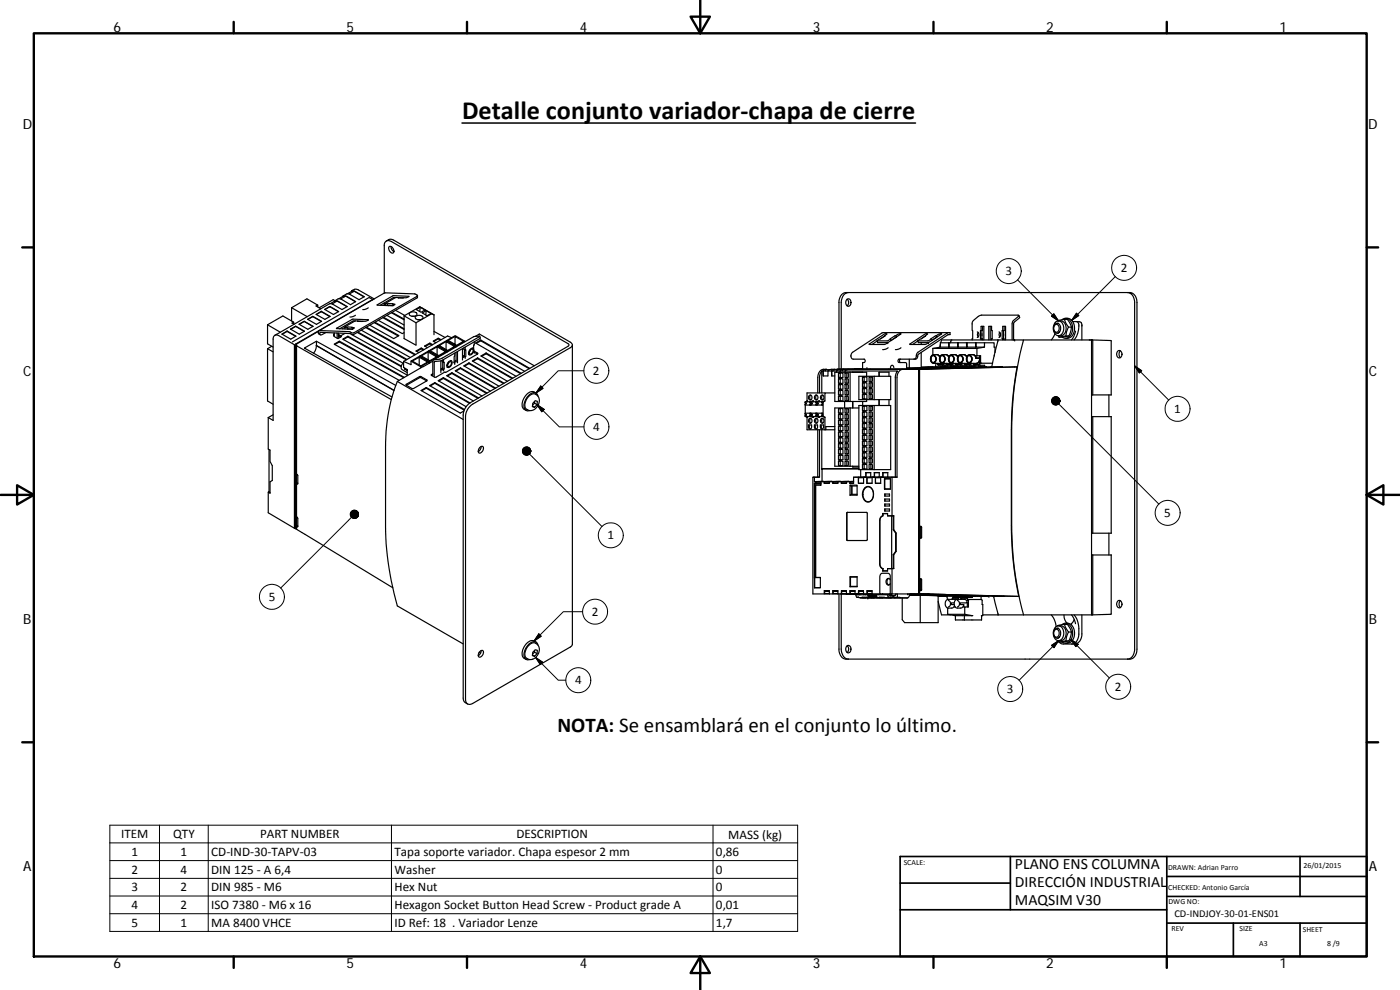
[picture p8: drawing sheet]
<svg xmlns="http://www.w3.org/2000/svg" width="420mm" height="297mm" viewBox="0 0 420 297" stroke-linecap="round" stroke-linejoin="round" font-family="sans-serif">
<g fill="none" stroke="#000" stroke-width=".36">
<path d="M115.9 72.3l1.2-.5 1 .3 53.1 30.6a.85 .85 0 0 1 .6 .8 .85 .85 0 0 1-.6 .8l-29.4 17a4.5 4.5 0 0 0-2.1 3.6v84.9a1.3 1.3 0 0 0 .6 1.4 1.3 1.3 0 0 0 1.5-.1l29.4-17 .5-.6 .1-90M116.8 74a1.18 1.18 0 0 1 1.2 .6 1.18 1.18 0 0 1-.1 1.3 1.42 1.42 0 0 1-1.1-1.9zM117.4 74a1.74 1.74 0 0 0 .8 1.5M80.3 97.5v5.7l1.7 .9M80.3 97.5l3.8 2.2M86.2 99.3v.1M87.5 92.3v4M87.5 92.3l4.7 2.7M88.1 96.7l-.5 .2 .7 .4M88.1 96.7v.5M88.1 96.7l-3.2-1.9-4.6 2.7M88.7 97.9l2.7 1.5-1.6 .9-2.6-1.6 1.5-.8"/>
<path d="M88.7 97.9l2.6 1.5M88.7 97.9l-1.4 .9M91.3 96.4l2.6 1.5-1.5 .9-2.6-1.5 1.5-.8M91.3 96.5l-1.5 .8M91.3 96.5l2.6 1.4M93.9 94.9l2.6 1.5-1.5 .9-2.7-1.5 1.6-.8M93.9 95l-1.5 .9M93.9 95l2.5 1.5M94.9 94.3l1.5-.9 2.7 1.5-1.6 .9zM95 94.4l1.4-.9 2.6 1.5M95.3 91.5l-.4 .3 1.3 .9M95.3 91.5v.6"/>
<path d="M95.3 91.5l-3.2-1.8-4.6 2.6M95.5 99.8h.1M95.5 99.8l.6 .7M95.6 99.4l-6.6 3.8v55.5l28.9 17.6M95.8 99.2l19.6-11.3 9 .3 .9 .5-19.1 11.1-.4 .1-1-.4-8.8-.3-.3 .1-.2 .5M96.4 93.4v.1M97.4 92.8l1.6-.9 2.6 1.6-1.5 .9zM99 92l-1.5 .9M99 92l2.6 1.5M99.7 91.2l1.4-.9 3 1.7M100.3 99.9v.8M100.4 90.3l1 .1 2.8 1.6-1.6 .9-2.9-1.7-.8-.1-16.4 9.5"/>
<path d="M100.4 90.3h.1M100.5 90.2l-.5-.3-4.2 2.5M100.8 90.5l-.3-.2-1.4 .8M101.1 99.9l.1 1.6M101.6 99.9v1.3M102.2 89.7l1.5-.9 3 1.8M103 88.8l1.1 .2 2.6 1.5-1.5 .9-3.1-1.7h-.6l-1.1 .6M103 88.8v.1M103 98.4l-.2 .3M103.4 98.2l.2 .5M103.4 89l-.3-.2-1.4 .8M104.8 88.2l1.5-.8 2.9 1.7"/>
<path d="M105.6 87.3l-.1 .1M105.6 87.3l.8 .1 2.9 1.6-1.6 .9-3.1-1.7h-.6l-1 .6M105.6 87.3l.3-.2zM105.6 87.3v.1M105.7 98.3l-1.6-.1 .2 .5h1.5M105.8 87.2l.8-.4 .8 .1 4.9 2.8M105.8 98.7h-.1M106 87.5l-.3-.1-1.4 .8M106.6 96.3l-.8 .1-3.9 2.3M106.7 94.6l-1.7 .5M107.2 99.7l14.7 8.3M107.4 96.4l-.9-.1-3.1 1.8 .7 .1"/>
<path d="M107.4 99.6l14.7 8.2M108.4 99.1l14.7 8.2M108.9 96.4h-1.6h2.3l1-.5-4.9-.1-4.7 2.8 4.6 .2 .8-.5h-.7l.1 .4M109.8 98.3l14.7 8.2M110 98.2l14.7 8.2M110.5 92.4l-.9 .4-.7 .1M111.8 89.9h.1M111.8 89.9v.1M111.9 89.9l-1.1-.6-23.1 13.3M111.9 89.9h.1M111.9 89.9l-23.1 13.3v.3M111.9 89.9h-.1"/>
<path d="M112.3 96.8l7.2 4M112.5 96.7l7.2 4-1.5 .9-7.2-4M113.5 96.1l7.2 4 .6-.3M114.9 95.3l6.4 3.5M115 91.1l.7 .4M115.1 95.2l6.2 3.5M115.3 87.9v-14.2a1.3 1.3 0 0 1 .6-1.4 1.3 1.3 0 0 1 1.5 .2l53.4 30.9-.3 .5-29.4 16.9a4.8 4.8 0 0 0-2.1 3.7v84.9l.3 1.1 1 .7M115.3 90.9v.3M115.6 91.1l.1 .6M116.1 94.6l5.2 2.9M117.5 93.8l3.8 2.1M117.7 93.7l3.6 2"/>
<path d="M117.9 91.2l-1.5-.1v.6M118.7 93.1l2.8 1.5M118.8 89.3h-.7l-4 2.3M119.6 89.4l-.9-.1-3.1 1.8 .7 .1M121.1 89.3l-1.6 .1 2.3-.1 1-.4-4.7-.2-5 2.8 4.7 .2 .7-.4-.6-.1 .1 .5h-1.5M121.3 94.8v6.7M121.3 94.8l3.6 2M123 93.9a1.34 1.34 0 0 1 2.1 .4 1.34 1.34 0 0 1-2.3-.1zM123.6 94.9h.8M124.8 94.9a1.35 1.35 0 0 1 2.1 .5 1.35 1.35 0 0 1-2.3-.2zM124.9 96.8v6.7l-3.6-1.9M125.3 88.7l-.2 .7-18.9 10.9-.5 .1-.6-.3-8.9-.4-.2 .2a.43 .43 0 0 0 .1 .5 .43 .43 0 0 0 .6 0l1.1-.6"/>
<path d="M125.4 95.9h.7M126 92.1l-4.7 2.7M126 92.1l.1 .1M126 92.1l4.2 2.4M126.1 92.2l-.1 1.3M126.1 92.2l-1.2 .7 1.5 .8 1.1-.7M126.1 92.2l1.4 .8M126.7 93.9l1.2-.7 1.5 .8-1.2 .7zM127.5 93l.4 .2-.1 1.3M129.4 94l.1 .1M129.5 94.1l-4.6 2.7M129.5 94.1l.7 .4"/>
<path d="M130.2 99.4l3.4 1.9M130.2 94.5v5.9M254.1 90a.79 .79 0 0 1 1-.2 .79 .79 0 0 1 .3 1 .85 .85 0 0 1-.9 1.1 .85 .85 0 0 1-.7-1.2zM254.2 89.8a1.38 1.38 0 0 1 0 2M254.6 87.8h83.8M284.6 99.8l-9.1 5.9-.5 1.1a.88 .88 0 0 1-.7 1M293.3 99.6a.94 .94 0 0 1 0 1.6M293.6 99.8l-.3 .5 .3 .8M294.4 99.2v-1.3h.9v4.1M294.8 99.2v2.5M294.9 97.9v1.3l-.7 .1v2.3l.7 .1v.3M297.2 97.9v4.1"/>
<path d="M299.8 99.6a.94 .94 0 0 1 0 1.6M300.1 99.8l-.3 .5 .3 .8M300.9 99.2v-1.3h.9v4.1M301.3 99.2v2.5M301.4 97.9v1.3l-.6 .1v2.3l.1 .1M305.8 94.7l.2 .6-1.8 1.7v5h.3M316.5 97.6a.85 .85 0 0 1 1.1-.1 .85 .85 0 0 1 .3 1 .89 .89 0 0 1-.9 1.2 .89 .89 0 0 1-.8-1.2zM316.6 97.3a1.14 1.14 0 0 1 1.4 0 1.14 1.14 0 0 1 .3 1.4 1.09 1.09 0 0 1-1.1 1.3 1.09 1.09 0 0 1-1-1.4zM316.7 96.7a1.49 1.49 0 0 1 1.7-.2 1.49 1.49 0 0 1 .8 1.5 2.01 2.01 0 0 1-1.8 2.7 2.6 2.6 0 0 1-.7-4zM317.3 100h.4M317.3 97h.4M317.7 96.3a2.26 2.26 0 0 1 2.1 1.2 2.26 2.26 0 0 1-.2 2.5l-1 .7h-.9"/>
<path d="M318.7 95.9a1.94 1.94 0 0 1 2.1-.1 1.94 1.94 0 0 1 1 1.8 2.88 2.88 0 0 1-2.2 3.9l-.8-.3M319.5 95.8l-2.1 .5M319.5 95.8l.4 1.2 .8 1.1M319.5 95.8a1.4 1.4 0 0 1 1.5 .9l.6 1.4M319.8 95.5a2.94 2.94 0 0 1 2.5 4.4 2.16 2.16 0 0 1-2.5 1.6M320.7 98.1l-.6 1.4-.2 1.3M320.7 98.1h.9M321.6 98.1l-.8 2.7M321.9 96.5h1.2a1.34 1.34 0 0 1 .7 1.9 6.6 6.6 0 0 1-1.4 3.6M322.8 99.4l-.5 1.4-.7 1.2M323.1 96.5h.8M323.9 96.5a.81 .81 0 0 1 .8 1v4.5"/>
<path d="M80.3 104.6l1.7 1M80.3 104.6v15.7l1.7 1M81.5 103.9l-1.2 .7M84.6 100.2l1.6-.9 2.6 1.6-1.5 .9zM84.7 100.3l1.5-.9 2.5 1.5M88.4 103.4l-4.7-2.7a1.07 1.07 0 0 0-1.2-.1 1.07 1.07 0 0 0-.5 1.1v24.4l-1.5-.8M88.7 103.6l-.3-.2v55.1M88.7 103.6v55M88.7 103.6l.1-.1-.1 55.1M89 103.6l28.4 16.3M94.9 103.7l23.3 13.4M94.9 103.7l23.3 13.5"/>
<path d="M94.9 103.7l-.2 1.2-.6 1.1M95 102.4v1.3M100.3 100.5v.4M101.6 100.9l.6 .3M101.6 100.5v.1M101.8 102.6v-.2l-1.5 .9 19.5 10.8M101.8 102.6l19.3 10.7M101.8 102.6l-1.3 .8M101.8 102.4l19.5 10.8M103.6 100l-1.3 .7-.6-.2 .8 .5-1.1 .6-.8-.5a.62 .62 0 0 1-.3-1M104.4 101.1v-.2l-1.5 .9 19.4 10.8M104.4 101.1l16 8.9"/>
<path d="M104.4 101.1l-1.4 .8M104.4 100.9l16 8.9M105.4 100.3l15.6 8.7M105.7 100.4h-.1M118.8 115.6l-23.8-13.2-3.7 2 26.3 14.7M119.2 114.4l19.8 11.5M121.1 108.8a1.44 1.44 0 0 0-.4 2.1l1.5 .9M121.1 108.4v1.9l1.1 .6 .1 1.8M121.3 101.6h.1M121.4 110.4v.3l.8 .4M121.8 115.4l4.2-2.4 2.2 1.2-4.2 2.4-2.1-1zM123.3 108.4l2.5-1.5 2.9 1.7-2.5 1.4z"/>
<path d="M123.3 108.4v1l-2.2-1M125.8 107.2l2.5 1.4-2 1.2-2.6-1.4 2.1-1.2v2.3M126 106.8l2.5-1.5 2.9 1.7-2.5 1.5zM126 106.8v.2M126.2 110v.4M126.4 104.6l-1.3 .8M126.4 104.6l.7 .4M126.4 104.4v.2M127.3 104.9l-.9-.5-1.5 .9 .8 .5M127.9 116.5l11.4 6.6M127.9 116.5l-1.3 .8M127.9 116.3l-1.5 .9 11.7 6.8 1.1-.7"/>
<path d="M127.9 116.3l11.5 6.6M127.9 116.3v.2M128 114.2l-1.9-.9-4.1 2.3M128 114.2v.1M128.5 105.6l2.5 1.5-2 1.1-2.6-1.4 2.1-1.2v2.4M128.7 105.3l2.5-1.5 2.9 1.7-2.5 1.4zM128.7 105.3v.2M128.7 108.6v.4M128.9 108.5v.4M129 103.2l.6 .3M129 103.2l-1.4 .7M129 102.9v.3"/>
<path d="M129.8 103.4l-.8-.5-1.6 .9 .9 .5M129.9 112.5l-.4 .2M129.9 108.4l-10.7 6a52.2 52.2 0 0 0-3.5 20v23.4a89.8 89.8 0 0 0 3.5 24l19.8 11.4M130.1 108l12-7 1.9-.1-11.3 6.5-.9 .4-1.8 .2-.1 4.7M130.5 115l10.4 6M130.5 115l-1.4 .8M130.5 114.8l-1.6 .9 11 6.3M130.5 114.8l10.6 6.1M130.5 114.8v.2M131.2 104.1l2.5 1.4-2 1.2-2.6-1.5 2.1-1.1v2.3M131.4 103.7l2.5-1.4 2.9 1.6-2.5 1.5zM131.4 103.7v.2"/>
<path d="M131.4 107v.2M131.5 101.7l.7 .3M131.5 101.7l-1.3 .8M131.5 101.5v.2M131.6 106.9v.2M132.3 108.3v3.5M132.4 101.9l-.9-.4-1.5 .9 .8 .4M132.7 111v-.4l.4 .2v.5M132.7 110.8l-.4 .3M132.7 108.1v.4l.6 .3v1.8l-.2 .2M132.9 110.4l-.6 .3M132.9 108.6v1.8l-.2 .2"/>
<path d="M133.1 113.3l-1.6 .9 10.6 6.1M133.1 113.5l10.3 6M133.1 113.3l10.5 6.1M133.1 113.3v.2M133.1 113.5l-1.4 .8M133.1 107.9v.9M133.9 102.5l-2.1 1.2 2.6 1.5 2-1.3-2.5-1.4v2.4M134.1 102.2l2.5-1.5 2.9 1.7-2.5 1.4zM134.1 102.2v.2M134.1 110.1l.3 .1M134.1 105.5v.2M134.3 105.4v.2"/>
<path d="M134.6 108.6a.65 .65 0 0 1 1-.3 .65 .65 0 0 1 0 1.1 .96 .96 0 0 1-1.4 .7l-.1-.6zM134.6 108.8a.48 .48 0 0 1 .7-.3 .48 .48 0 0 1 .1 .8 .63 .63 0 0 1-.4 .6 .63 .63 0 0 1-.7-.2zM134.7 108.7l-.3 .6M135.2 108.1l.3 .2M135.5 101.3l-1.2-.5-13.2 7.6M135.6 112.1l10.4 5.9M135.6 111.8l-1.5 .9 10.5 6.1M135.6 111.8l10.6 6.1M135.6 111.8v.3M135.6 112.1l-1.4 .7M136.5 106l-.2 2.9 .6-.5M136.5 108.9v.4"/>
<path d="M136.6 100.9l-2.1 1.2 2.5 1.5 2.1-1.2-2.5-1.5v2.4M136.8 103.9v.2M136.9 105.7v2.9M136.9 108.1l-.6 .3M137 103.8v.2M137.3 105.5v3.4M138.2 110.6l10.4 6M138.2 110.4l-1.6 .9 10.6 6M138.2 110.4l10.5 6.1M138.2 110.4v.2M138.2 110.6l-1.4 .8M138.8 104.6v3.4"/>
<path d="M139.2 104.4v.4l.6 .1v2.1l-.2 .1M139.2 106.8v.5M139.2 106.8l.4 .3M139.2 107.1l-.4 .2M139.4 106.7l-.6 .3M139.4 104.9v1.7l-.2 .2M139.5 102.4v.2M139.6 104.1v.9M139.6 107.1v.4M140.6 106.3l.3 .2M140.7 109.1l10.4 6M140.7 108.9l-1.5 .9 10.5 6.1"/>
<path d="M140.7 108.9l10.6 6.1M140.7 108.9v.2M140.7 109.1l-1.3 .8M141.1 104.8a.64 .64 0 0 1 1-.2 .64 .64 0 0 1 0 1 .82 .82 0 0 1-.5 .8 .82 .82 0 0 1-1-.2zM141.1 105.1a.53 .53 0 0 1 .9-.2 .53 .53 0 0 1-.2 .8 .55 .55 0 0 1-.8 .5 .55 .55 0 0 1 0-.9zM141.2 105l-.3 .6M141.8 104.4l.2 .1M142.1 105.4l.2 .1zM142.2 105.3l1.2 .9-9.7 5.6-.2-.2-2.7 1.6-1.4-.6 .5-.5M142.3 105.5v.5M142.3 105.7l1 .5M142.3 102.6l-.2 2.2"/>
<path d="M142.6 100.9l1.3-.7 16.4 9.5M143.3 107.6l10.4 6M143.3 107.4l-1.5 .9 10.5 6.1M143.3 107.4l10.6 6.1M143.3 107.4v.2M143.3 107.6l-1.3 .8M144 100.9v.7l-11.2 6.5-2.4 .4-.1 4.4M144.3 102l-1.6 .9 14.7 8.5M144.3 102.3l14.5 8.3M144.3 102.3l-1.4 .7M144.3 102l14.7 8.5M144.3 102v.3"/>
<path d="M145.9 105.9l-1.6 .9 10.6 6.1M145.9 106.2l10.3 5.9M145.9 105.9l10.5 6.1M145.9 105.9v.3M145.9 106.2l-1.4 .7M158.9 118.7a1.86 1.86 0 0 1 2.4 0 1.86 1.86 0 0 1 .4 2.5 2.33 2.33 0 0 1-1.7 1.8 2.33 2.33 0 0 1-2.4-.7 3.8 3.8 0 0 1 1.3-3.6zM160.9 118a2.27 2.27 0 0 0-3.5 1.2 2.71 2.71 0 0 0-.1 3.6l.6 .3M161.4 118.9a1.35 1.35 0 0 0-1-1.1 1.35 1.35 0 0 0-1.4 .5 4 4 0 0 0-1.4 4.6l.5 .4 .9-.1M242.8 118.7a.7 .7 0 0 1 1 .4 .7 .7 0 0 1-.5 .9 .75 .75 0 0 1-.7-.5 .75 .75 0 0 1 .2-.8zM243.3 118.6a.92 .92 0 0 0 0 1.4M244.6 118.7a.69 .69 0 0 1 1 .4 .69 .69 0 0 1-.5 .9 .74 .74 0 0 1-.7-.5 .74 .74 0 0 1 .2-.8zM245.1 118.6a.96 .96 0 0 0 0 1.4"/>
<path d="M246.5 118.6a.67 .67 0 0 1 .8 .7 .67 .67 0 0 1-.8 .6 .92 .92 0 0 1 0-1.3zM246.6 111.3l-.6 1.5-.1 5.1M246.6 111.3v6.6M246.6 111.3h.4M246.9 118.6a.89 .89 0 0 0 0 1.4M247 111.3l1-.5h-.8a2.25 2.25 0 0 0-1.8 2.5v4.6M247.6 117.9h-5.4v2.4M248.5 111.3l1-.5h1.1l-1.1 .5M248.5 111.3h-1.4v1.5M248.5 111.3v1.5h-1.5v-1.5M248.5 111.3h1M249.1 110.9h-1.4v.4"/>
<path d="M249.5 111.3l.1 1.5h.9M250.5 117.9h-2.9v2.4l-.6 .4v4.1l.6 .4M251.1 111.3h-1.5l.1 1.5M251.1 111.3l-.1 .4M251.1 111.3h1M251.2 110.8h.1M251.6 118.9h1.4v1.3h-1.4zM251.6 117.2h1.4v1.3h-1.4zM251.6 115.4h1.4v1.3h-1.4zM251.6 118.5h.6M251.6 118.9h.6M251.6 117.2h.6"/>
<path d="M251.6 115.4h.6M251.6 116.7h.6M251.6 115h.6M251.6 113.2h.6M251.7 110.9h-1.5l.1 .4M251.8 110.8v-20a2.6 2.6 0 0 1 2.8-3 2.68 2.68 0 0 0-2.1 3v20M252.2 118.9v1.3l.4 .1M252.2 117.2v1.3l.4 .1M252.2 115.4v1.3l.4 .1M252.2 113.7h-.6h1.4v1.3h-1.4v-1.3M252.2 111.9h-.6h1.4v1.3h-1.4v-1.3M252.2 111.9v1.3"/>
<path d="M252.2 113.7v1.3M252.2 115l.4 .1M252.2 113.2l.4 .1M252.2 110.8l-1.1 .5M252.2 110.8h-1h23M252.6 113.6l-.4 .1M252.6 111.9h-.4M252.6 118.9h-.4M252.6 117.1l-.4 .1M252.6 115.3l-.4 .1M253.2 110.8l-1.1 .5M253.6 111.9l1 .1-.1 1.3h-.9z"/>
<path d="M253.6 115.4h.9v1.4h-.9zM253.6 118.9l1 .1-.1 1.3h-.9zM253.6 113.6l1 .2-.1 1.2h-.9zM253.6 117.1l1 .2-.1 1.2h-.9zM253.6 111.7v-.4h15.8l-.7 1.8v30.1M254.1 111.9v1.4M254.1 113.6v1.4M254.1 115.4v1.4M254.1 117.1v1.4M254.1 118.9v1.4M254.2 110.9h-1.4v.4M255.1 111.7v8.8"/>
<path d="M255.7 105.9l9.3-6.1h20.1v.6l-.7 .1-8.8 5.8-.2 .5a.88 .88 0 0 1-.7 1h-4.8a.56 .56 0 0 0-.4 .7 .56 .56 0 0 0 .8 .3h.5a.83 .83 0 0 1 1.3 .5v1.4h.6h-14.3h.5v-1.9h.4a.54 .54 0 0 0 .4-.5 .54 .54 0 0 0-.4-.5h-3.2a1.13 1.13 0 0 1-.4-1.9zM256 111.7h.1M256.4 110.7h2.5zM257.8 112.9h9.5v7h-9.5zM258.8 116.6h1.4v1.3h-1.4zM258.8 118.4h1.4v1.3h-1.4zM258.8 116.6h.5M258.8 118.4h.5M258.8 117.9h.5M258.8 119.7h.5M258.8 114.4h.5M258.8 116.2h.5"/>
<path d="M258.9 110.6l-6.1 .2M258.9 111.7h-3M259.3 116.6v1.3l.5 .1M259.3 118.4v1.3l.5 .1M259.3 113.1h-.5h1.4v1.3h-1.4v-1.3M259.3 114.9h-.5h1.4v1.3h-1.4v-1.3M259.3 113.1v1.3M259.3 114.9v1.3M259.3 114.4l.5 .1M259.3 116.2l.5 .1M259.8 116.6h-.5M259.8 118.3l-.5 .1"/>
<path d="M259.8 113.1h-.5M259.8 114.8l-.5 .1M260.1 112.9v-1.2h-9.6v8.8h9.6v-.6M260.2 110.3v.4M260.8 116.6l1 .1-.1 1.3h-.9zM260.8 113.1h.9v1.4h-.9zM260.8 118.3l1 .2-.1 1.2h-.9zM260.8 114.9l1 .1-.1 1.2h-.9zM261.4 113.1v1.4M261.4 114.9v1.3M261.4 116.6v1.4M261.4 118.3v1.4"/>
<path d="M262.3 112.9v7M263.8 112.9v-1.2h3v1.2M263.8 119.9v1.8M263.9 111.7v1.2M263.9 119.9v1.8M264.2 101.7l1.4-1-2.4 1.6h3.1l.9-.6M265.5 100.7l.7-.5h-.8l-4.6 3.1 4.7 .1 4.9-3.3-1 .2-.6 .4 .2 .4M266.4 102.8h-2.9l-.3-.5-1.5 1.1M266.5 104.3l-.7 .5-.9 .1M266.8 119.9v1.8M268.2 110.3a.52 .52 0 0 0-.5-.7 .52 .52 0 0 0-.4 .7v.4M268.8 100.7l-1.6 1 .2 .5 1.3-.9"/>
<path d="M270.3 107.8a.55 .55 0 0 0-.4 .5 .55 .55 0 0 0 .4 .5M270.4 104.3l-.8 .5-.9 .1M271 110.8h-16.4l-1 .5h-1.4v.4l-.1-.4M272.1 110.5h.8h-.8M272.1 110.6l18.2-.4zM272.9 107.8v2.6M274 110.7l21.5-.5zM275.7 110.8h-4.7a2.23 2.23 0 0 0-1.8 2.5v29.9M276 110.8h-23.8M276 110.8h-.3v67.4M276 110.8v67.4M276.4 101.7l1.4-1-2.4 1.6h3.1l.9-.6"/>
<path d="M276.5 105.7v4.7h-3.6M276.5 110.3l6.1-.1zM276.5 102.8v.6M277.7 100.7l.7-.5h-.8l-4.6 3.1h4.9l4.7-3.2-1 .2-.6 .4 .2 .4M278.1 110.3l7.1-.1zM278.5 110.2h1.6l-3.6 .1M278.5 110.2h.1M278.5 110.2h-2M278.6 102.8h-3l-.2-.5-1.5 1.1M279.6 106.8a.97 .97 0 0 1 1.3 .3 .97 .97 0 0 1-.1 1.3 .79 .79 0 0 1-1.1 .4 .79 .79 0 0 1-.4-1.1zM280 104.5h13.2M280 104.5v1.9"/>
<path d="M280.2 106.8a1.03 1.03 0 0 1 .6 .9 1.03 1.03 0 0 1-.6 1M280.9 109l-.2 1.1M281 100.7l-1.7 1 .3 .5 1.3-.9M281.1 110.2h.1M281.4 109.3l.1 .3h2.4M281.4 109.3h1.8M281.4 109v.3M282 107.2l-.6-.8h-1.2a1.37 1.37 0 0 0-1 1.3 1.37 1.37 0 0 0 1 1.3h2.4M282.2 104.2l-2.2 .3M282.2 103.4l-.2 .8M282.2 106.7l-.1 .3M282.3 106.8a.84 .84 0 0 1 1.1 0 .84 .84 0 0 1 .2 1 .83 .83 0 0 1-.9 1.1 .83 .83 0 0 1-.7-1.2z"/>
<path d="M282.9 109.6v.4M282.9 106.8a1.03 1.03 0 0 1 .6 .9 1.03 1.03 0 0 1-.6 1M283.2 109l.2 .6M283.6 110v.1M283.7 110.2h.1M283.9 110l-7.4 .2M283.9 109v1.1h-1.8h1.3M284.1 109.3l.1 .3h2.7M284.1 109.3h1.8M284.1 109v.3M284.7 104.2h2.9M284.7 102.8v1.4"/>
<path d="M284.7 107.2l-.6-.8h-1.2a1.36 1.36 0 0 0-1 1.3 1.36 1.36 0 0 0 1 1.3h2.4M284.9 102.8v1.4M285 106.7l-.2 .3M285 106.8a.96 .96 0 0 1 1.3 .3 .96 .96 0 0 1-.1 1.3 .85 .85 0 0 1-1.2 .3 .85 .85 0 0 1-.3-1.2zM285.2 109.6l.1 .5M285.3 110l-.1 .1M285.5 102h14M285.5 102l-.2 .8M285.5 102h-2.9l-.3 .8M285.6 109.6v.4l2.4 .1M285.6 106.8a1.03 1.03 0 0 1 .6 .9 1.03 1.03 0 0 1-.6 1M285.9 109.3l.2 .3"/>
<path d="M285.9 109v.3M286.1 110v.1M286.2 110.2h1.6l-15.7 .4M286.2 110.2h.1M286.2 110.2l-14.1 .3M286.3 110v.1M286.8 109.3l.1 .3M286.8 109.3h1.8M286.8 109v.3M286.9 109.6h2.7M287.4 102.8v1.4M287.4 109.6v.4"/>
<path d="M287.4 107.2l-.6-.8h-1.2a1.36 1.36 0 0 0-1 1.3 1.36 1.36 0 0 0 1 1.3h2.4M287.5 110v.1M287.6 102.8v1.4h2.5M287.6 106.7l-.1 .3M287.7 106.8a.96 .96 0 0 1 1.3 .3 .96 .96 0 0 1-.1 1.3 .8 .8 0 0 1-1.1 .4 .8 .8 0 0 1-.4-1.1zM288.3 109.6v.4l2.4 .1M288.3 106.8a1.03 1.03 0 0 1 .6 .9 1.03 1.03 0 0 1-.6 1M288.6 109.3l.2 .3M288.6 109v.3M288.8 110v.2M289 110v.1M289.4 109.3l.2 .3"/>
<path d="M289.4 109.3h1.9M289.4 109v.3M289.6 109.6h2.7M290.1 104.2h.2M290.1 102.8v1.4M290.1 107.2l-.5-.7-1.3-.1a1.37 1.37 0 0 0-1 1.3 1.37 1.37 0 0 0 1 1.3h2.4M290.1 109.6v.4M290.2 110v.1M290.3 102.8v1.4h2.5M290.3 106.7l-.1 .3M290.4 106.8a.96 .96 0 0 1 1.2 .3 .96 .96 0 0 1 0 1.3 .79 .79 0 0 1-1.1 .4 .79 .79 0 0 1-.4-1.1zM290.9 109.6v.4h1.5"/>
<path d="M291 106.8a1.02 1.02 0 0 1 .6 .9 1.02 1.02 0 0 1-.6 1M291.3 109.3l.2 .3M291.3 109v.3M291.3 110.2h.1M291.5 110v.1M291.7 110v.1M292 106.4l.5 .2 .4 .9M292 106.4l.5 .2 .4 .9h1.1M292 106.4h-1a1.36 1.36 0 0 0-1 1.3 1.36 1.36 0 0 0 1 1.3h2.1a1.22 1.22 0 0 0 .9-1.5M292.2 109l.1 .6M292.2 109.3h1.8M292.3 109.6h3.2v.4"/>
<path d="M292.4 109.6v.5h-7.9l-.1-.5M292.8 104.2h.2M292.8 102.8v1.4M292.9 109.6v.5M292.9 107.5v-.8h1.4v2.1M292.9 110.2l-20.8 .4M292.9 110.2l-20.8 .5M293 102.8h5.4l.2 3M293 102.8v1.4h2.5v-1.4M293 102.8h-10.8v1.4h2.5M293.2 104.5v2.2M293.6 110.1h2.5"/>
<path d="M293.7 109.6v.4M293.9 110.2h.1M294 108.8v.5M294 108.8l.2 .2h3.7M294 109.3l.2 .3M294 108.8h.3M294 106.7v.8M294 107.5h-1.1M294.2 110v.1M294.3 108.8l.2 .2M294.4 110v.1M294.4 101.7v.3"/>
<path d="M294.7 100.1v.6M295.5 104.2l-2.3 .3M295.6 110v.1M297.4 110l3.5 .1M297.4 110v.1M297.5 110v.1M297.6 102l.2-.4-.2-3.7h-.9v4.1M299.5 102l-1.9 8.1h-4.7M299.5 102h7.7a102.1 102.1 0 0 0-3.6 26.9v28.7a102.2 102.2 0 0 0 3.6 26.9M300.9 110.1l-27 .6 31.4-.6a105.5 105.5 0 0 0-1.8 18.8v28.7a104.3 104.3 0 0 0 2.2 21.3M300.9 110.1l-.1 .1M300.9 102v-.3h.5v.3"/>
<path d="M301.2 100.1v.6M303.8 102v-5.1l.2-.6 1.7-1.5-.1-.2h-11l-.9 .2-1.5 1.3-.4 .6 .1 4.9-.1 .4M305.3 110.1l-29.3 .7M307.2 102h20.6M316.6 100.1l-1.1 1.9M317.5 100.7l.3 .5M319.9 100.8l-2.1 .4M319.9 100.8h.9M320.8 100.8l-3 .4M327.6 102v82.5M327.6 102l.3 .2v16.3M327.8 102l5.7 .3v16.2h-5.9"/>
<path d="M327.8 102h-.2M332.8 118.5v6.5M335.5 105.3a1.05 1.05 0 0 1 1.2 .6 1.05 1.05 0 0 1-.3 1.3 .97 .97 0 0 1-1.2-.3 .97 .97 0 0 1 0-1.2zM336.3 105.3a1.41 1.41 0 0 0 0 2M80.5 125.3v9.4l.5 .4v3.4l.7 1.2v4.5l-.7 .4v3.4l-.5-.3 .2-.2M80.7 134.9v12.7l.3 .2M82 124.5l-1.5 .8M143.9 134.4a.64 .64 0 0 1 .9-.5 .64 .64 0 0 1 .2 1 1.04 1.04 0 0 1-1.4 .9l-.1-.5zM144.4 134a1.74 1.74 0 0 1-.9 1.5M159.8 121.8l.6 .4M160.4 120.4v.6M160.4 121l.8 .4"/>
<path d="M160.4 121l-.6 .6M160.6 120.2l.7 .2-.1 1-.8 .8-.6-.2 .1-1zM241.6 124.9l1.8 .1M241.6 124.1l.1 .1M241.6 124.1h.1M241.6 124.8v.1M241.6 121.4l.1 .1M241.6 121.4h.1M241.7 124.2l.3 .2-.3 .3M241.7 120.8v.5M241.7 121.5v2.5M241.7 124.2v.5"/>
<path d="M241.7 124.7l-.1 .1M241.7 124l-.1 .1M241.7 124h1.6v1l.9 .2M241.7 120.8l.3 .3-.4 .3M241.8 125l.4 .2M241.8 124.3v.3M241.8 120.9v.3M241.9 125l.5 .2M242.2 125.2h.2M242.2 125.2v3.7h5.4M242.2 120.3l-.4 .2M242.2 120.3h.2"/>
<path d="M242.4 125v.2M242.4 120.3l-.5 .2M242.4 120.3v.2M242.6 127.5h1v.6a.51 .51 0 0 1-.5 .7 .51 .51 0 0 1-.5-.7zM242.9 127.5v.9l.3 .3M242.9 125.6a.66 .66 0 0 1 .8 .6 .66 .66 0 0 1-.8 .7 .95 .95 0 0 1 0-1.3zM243 124.9l.1 .1M243 121.4l.1 .1M243 124.8v.1M243 124.1l.3 .2M243 121.4h.1M243 124.1h.1"/>
<path d="M243.1 120.5l-.1 .3 .3 .1M243.1 124l-.1 .1M243.3 124.6l-.3 .2M243.3 121.2l-.3 .2M243.3 125.5a.89 .89 0 0 0 0 1.4M243.4 120.5h-1.7v.3M243.4 124.1l.4 .4-.4 .3M243.4 124.9l1.8 .1M243.4 124.1l1.7-.1 .1 1M243.4 121.4l1.5 .1M243.4 121.4h.1M243.4 124.8v.1"/>
<path d="M243.4 124.1h.1M243.6 124.3v.3M243.6 120.9v.3M243.7 125l.5 .2M244.2 125v.2M244.2 120.3l-.5 .2M244.2 120.3v.2M244.2 120.3l-.9 .3v.9h-1.6M244.4 127.5h1v.6a.51 .51 0 0 1-.5 .7 .51 .51 0 0 1-.5-.7zM244.7 127.5v.9l.3 .3M244.7 125.6a.66 .66 0 0 1 .8 .6 .66 .66 0 0 1-.8 .7 .89 .89 0 0 1 0-1.3zM244.8 124.9l.1 .1"/>
<path d="M244.8 124.1l.3 .2M244.8 124.8v.1M244.8 121.4l.3 .1M244.8 121.4h.1M244.8 124.1h.1M244.9 124l-.1 .1M244.9 120.5l-.1 .3 .3 .1M245.1 121.5h.1M245.1 124.6l-.3 .2M245.1 121.2l-.3 .2M245.1 125.5a.89 .89 0 0 0 0 1.4M245.2 120.6l-.1 .9"/>
<path d="M245.2 125l.8 .2M245.2 120.5h-1.7l-.1 .3 .4 .3-.4 .3M245.2 124.1l1.7-.1 .1 1M245.2 124.1l.4 .4-.4 .3M245.2 124.9l1.8 .1M245.2 121.4l1.4 .1M245.2 121.4h.1M245.2 124.1h.1M245.2 124.8v.1M245.4 128.9v14.3h.5M245.4 120.9v.3M245.4 124.3v.3"/>
<path d="M245.5 125l.5 .2M245.9 128.9v14.3h-1.5v1.3M246 120.3l-.5 .2M246 120.3v.2M246 120.3l-.8 .3M246 125v.2M246.2 127.5h1v.6a.51 .51 0 0 1-.5 .7 .51 .51 0 0 1-.5-.7zM246.4 125.7a.68 .68 0 0 1 1 .4 .68 .68 0 0 1-.7 .9 .82 .82 0 0 1-.3-1.3zM246.5 127.5v.9l.3 .3M246.6 121.4l.2 .1M246.6 121.4h.1M246.6 124.1l.3 .2"/>
<path d="M246.6 124.1h.1M246.6 124.9v.1M246.6 124.8v.1M246.6 128.9v11.7M246.6 120.5v.3l.3 .1M246.6 124v.1M246.8 121.5h.1M246.9 121.2l-.3 .2M246.9 124.6l-.3 .2M246.9 125.5a.86 .86 0 0 0 0 1.4M247 120.6l-.1 .9M247 125l.6 .2"/>
<path d="M247 120.5l-1.8 .1 .4 .5-.4 .3M247.6 125.2v3.7M247.6 120.3l-.6 .3M250.5 128.8l-.1 .1h-2.5M250.5 128h-2.6v.9h-.3M251.6 126.1h1.4v1.3h-1.4zM251.6 127.9h1.4v1.3h-1.4zM251.6 129.6h1.4v1.3h-1.4zM251.6 131.4h1.4v1.3h-1.4zM251.6 133.1h1.4v1.3h-1.4zM251.6 134.9h1.4v1.3h-1.4zM251.6 136.6h1.4v1.3h-1.4z"/>
<path d="M251.6 138.4h1.4v1.3h-1.4zM251.6 123.9h.6M251.6 125.7h.6M251.6 126.1h.6M251.6 127.4h.6M251.6 127.9h.6M251.6 129.2h.6M251.6 129.6h.6M251.6 130.9h.6M251.6 131.4h.6M251.6 132.7h.6M251.6 133.1h.6"/>
<path d="M251.6 134.4h.6M251.6 134.9h.6M251.6 136.2h.6M251.6 136.6h.6M251.6 137.9h.6M251.6 138.4h.6M251.6 139.7h.6M251.6 120.2h.6M252.2 122.6h-.6h1.4v1.3h-1.4v-1.3M252.2 124.4h-.6h1.4v1.3h-1.4v-1.3M252.2 126.1v1.3l.4 .1M252.2 127.9v1.3l.4 .1"/>
<path d="M252.2 129.6v1.3l.4 .1M252.2 131.4v1.3l.4 .1M252.2 133.1v1.3l.4 .1M252.2 134.9v1.3l.4 .1M252.2 136.6v1.3l.4 .1M252.2 138.4v1.3l.4 .1M252.2 122.6v1.3M252.2 124.4v1.3M252.2 123.9l.4 .1M252.2 125.7l.4 .1M252.6 122.6h-.4M252.6 124.3l-.4 .1"/>
<path d="M252.6 126l-.4 .1M252.6 127.8l-.4 .1M252.6 129.5l-.4 .1M252.6 131.3l-.4 .1M252.6 133l-.4 .1M252.6 134.8l-.4 .1M252.6 136.5l-.4 .1M252.6 138.3l-.4 .1M253.5 120.5v1.9M253.6 133.1l1 .1-.1 1.3h-.9zM253.6 138.3l1 .2-.1 1.2h-.9zM253.6 127.8h.9v1.4h-.9z"/>
<path d="M253.6 122.6l1 .1-.1 1.3h-.9zM253.6 126.1l1 .1-.1 1.3h-.9zM253.6 129.6l1 .1-.1 1.3h-.9zM253.6 136.6h.9v1.4h-.9zM253.6 134.9l1 .1-.1 1.2h-.9zM253.6 131.3l1 .2-.1 1.2h-.9zM253.6 124.4l1 .1-.1 1.2h-.9zM254.1 122.6v1.4M254.1 124.4v1.3M254.1 126.1v1.4M254.1 127.8v1.4M254.1 129.6v1.4"/>
<path d="M254.1 131.3v1.4M254.1 133.1v1.4M254.1 134.9v1.3M254.1 136.6v1.4M254.1 138.3v1.4M255.1 122.4v17.5M255.9 139.9v.2h1.9M255.9 120.5v1.9M256 120.5v1.9M256 139.9v.2M257.8 122.4h-7.3v17.5h7.3M257.8 121.7h9.5v19.2h-9.5z"/>
<path d="M258.8 130.6h1.4v1.3h-1.4zM258.8 128.9h1.4v1.3h-1.4zM258.8 127.1h1.4v1.3h-1.4zM258.8 125.4h1.4v1.3h-1.4zM258.8 130.6h.5M258.8 128.9h.5M258.8 127.1h.5M258.8 125.4h.5M258.8 124.9h.5M258.8 123.2h.5M258.8 131.9h.5M258.8 130.2h.5"/>
<path d="M258.8 128.4h.5M258.8 126.7h.5M258.8 139.4h1.4v1.3h-1.4zM258.8 137.6h1.4v1.3h-1.4zM258.8 135.9h1.4v1.3h-1.4zM258.8 134.1h1.4v1.3h-1.4zM258.8 132.4h1.4v1.3h-1.4zM258.8 139.4h.5M258.8 137.6h.5M258.8 135.9h.5M258.8 134.1h.5M258.8 132.4h.5"/>
<path d="M258.8 138.9h.5M258.8 137.2h.5M258.8 135.4h.5M258.8 133.7h.5M258.9 120.5v1.2M259.3 130.6v1.3l.5 .1M259.3 128.9v1.3l.5 .1M259.3 127.1v1.3l.5 .1M259.3 125.4v1.3l.5 .1M259.3 123.6h-.5h1.4v1.3h-1.4v-1.3M259.3 121.9h-.5h1.4v1.3h-1.4v-1.3M259.3 121.9v1.3"/>
<path d="M259.3 123.6v1.3M259.3 124.9l.5 .1M259.3 123.2l.5 .1M259.3 139.4v1.3l.5 .1M259.3 137.6v1.3l.5 .1M259.3 135.9v1.3l.5 .1M259.3 134.1v1.3l.5 .1M259.3 132.4v1.3l.5 .1M259.8 123.5l-.5 .1M259.8 121.8l-.5 .1M259.8 130.6h-.5M259.8 128.8l-.5 .1"/>
<path d="M259.8 127l-.5 .1M259.8 125.3l-.5 .1M259.8 139.3l-.5 .1M259.8 137.5l-.5 .1M259.8 135.8l-.5 .1M259.8 134l-.5 .1M259.8 132.3l-.5 .1M260.8 132.4l1 .1-.1 1.2h-.9zM260.8 137.6l1 .1-.1 1.3h-.9zM260.8 125.3l1 .2-.1 1.2h-.9zM260.8 135.8h.9v1.4h-.9zM260.8 130.6l1 .1-.1 1.3h-.9z"/>
<path d="M260.8 127.1l1 .2-.1 1.2h-.9zM260.8 128.8h.9v1.4h-.9zM260.8 139.3l1 .2-.1 1.2h-.9zM260.8 121.8l1 .2-.1 1.2h-.9zM260.8 134.1l1 .1-.1 1.3h-.9zM260.8 123.6l1 .1-.1 1.3h-.9zM261.4 121.8v1.4M261.4 123.6v1.4M261.4 125.3v1.4M261.4 127.1v1.4M261.4 128.8v1.4M261.4 130.6v1.4"/>
<path d="M261.4 132.4v1.3M261.4 134.1v1.4M261.4 135.8v1.4M261.4 137.6v1.4M261.4 139.3v1.4M262.3 121.7v19.2M327.6 125h5.9v35h-5.9M327.9 125v35M80.5 147.7v6.2l7.9 4.6M88.4 158.5l.3 .1M89 158.1l-.2 .1M89 155l.4 .5v2.5l-.2 .1-.2-.3"/>
<path d="M89 142.1l.4 .6v2.4l-.2 .1-.2-.2M89 157.6l.4 .2M89 144.8l.4 .2M244 143.2v35h3.4M244.4 145h1.9v.5h-1.6v27.8h-.3zM244.7 145.5h.1M244.8 145.5h1.5M244.8 144.5v.5v-.4h1.5M244.8 145.5v27.8M245.4 143.2h-1.4h.4M246.3 145v.5M246.3 145h-1.9"/>
<path d="M246.7 144.4l-2.3 .1h.4M246.7 140.6h11.1h-11.2l.1 3.8M246.7 144.4h.4M247.1 144.4v.1M247.1 144.4l-2.3 .1M247.4 144.5v.5h1.5M249.6 144.4v.1M249.6 144.4l-3.3 .1v.5M249.6 144.4l-3.3 .1M249.9 144.5v.5h1.6M252.2 144.4v.1M252.2 144.4l-3.3 .1v.5h-1.5v-.4h1.5h-1.5"/>
<path d="M252.2 144.4l-3.3 .1M252.5 144.5v.5h1.6M252.5 144.6h1.6h-1.6v.4M254.1 144.5l2.1-.1-2.1 .1v.5h-1.6M254.1 153.8h6.1v8.3h-6.1zM254.3 153.7l-.1 .3v7.9l.1 .3M254.8 144.4v.1M254.8 144.4l-3.3 .1v.5h-1.6v-.4h1.6h-1.6M254.8 144.4l-3.3 .1M255.1 144.6h1.1M255.1 145.6h2.1v3h-2.1M255.6 145.8v2.5"/>
<path d="M256.2 143.2v1.8h-1.1v-.5M256.2 143.2h1.4M257.2 145.8h-1.7l-.4-.2v3M257.2 148.3h-1.7l-.4 .3M257.6 143.2v1.8h1.6M258.3 140.9v2.3M258.3 143.2h-2.1M258.3 143.2h1.5M258.8 140.7h.5M259.7 146.5a1.51 1.51 0 0 1 1.6-.2 1.51 1.51 0 0 1 .8 1.5 2 2 0 0 1-2 2.7 2.73 2.73 0 0 1-.4-4zM259.7 146.2a1.67 1.67 0 0 1 2.4 1.7 1.98 1.98 0 0 1-2.1 2.6 2.79 2.79 0 0 1-.3-4.3zM259.8 141.8v1.4"/>
<path d="M259.8 143.2h-2.2M259.9 141.8h1.4M260.2 143.2v1.8h1.5M261.3 141.8v1.4h-2.1v1.8h-1.6v-1.7h1.6h-1.6M261.3 143.2h1.1M261.3 141.8h-1.5l.1 1.4M262.4 141.8v1.4M262.4 143.2h-3.2M262.5 141.8h1.4M262.7 143.2v1.8M263.9 141.8h-1.5l.1 1.4M263.9 141.8v1.4h-2.2v1.8h-1.5v-1.7h1.5h-1.5"/>
<path d="M263.9 143.2h1M264.3 143.3h-1.6l.1 1.7M264.3 143.2h3.4M264.9 154.8a1.38 1.38 0 0 0-.9 1.4v13a1.38 1.38 0 0 0 .9 1.4M264.9 154.1v.7M264.9 154.8h.1M264.9 154.1h.1M264.9 154.1h1.5M264.9 143.2v-1.4h1.5v1.4h-2.1v1.8h-1.6M264.9 143.2h-3.2M265 141.8v1.4M265.4 146.7h1.8"/>
<path d="M265.5 148.2h1.4v.6h-1.4zM265.5 149.7h1.4v.6h-1.4zM265.5 151.2h1.4v.6h-1.4zM265.5 152.7h1.4v.6h-1.4zM265.5 146.7h-.1M265.6 148.2v.6M265.6 149.7v.6M265.6 151.2v.6M265.6 152.7v.6M266.4 154.8h1.8M266.4 154.1v.7h1.8M266.4 154.1h-1.4v.7a1.38 1.38 0 0 0-.9 1.4v13a1.38 1.38 0 0 0 .9 1.4"/>
<path d="M266.4 143.2h2.8M267.2 143.7h-1.7v3h1.7M267.2 143.7h-1.8v3M267.2 143.7v3M267.6 154.8v15.8h-1.2M267.7 143.2v11.6M268.1 154.8v4.1l.9 1h-.2M268.1 158.9l.7 1M268.2 154.8v4.1M268.8 159.9v5.5M269 159.9v5.5M269.2 143.2h-1.5"/>
<path d="M276 157.9h.4l.2 .3v3l-.2 .2h-.4l.3-.2v-3.1zM332.8 160v6.5M244.4 173.3h.1M244.5 173.3h1.7v3h-1.7zM244.5 173.3l-.1 3h1.8M244.7 173.3h1.5M247.4 177.2h1.5v1h-1.5zM247.5 177.2v.2h1.4M247.5 177.4v.7h1.4M248.9 178.2h1M250.1 177.4l-.1 .7h1.5M251.4 177.2l.1 1"/>
<path d="M251.4 177.2h-1.4v.2h1.4M251.4 177.2h-1.5v1h1.6M251.5 178.2h3.6M251.8 178.2v16.6a2.66 2.66 0 0 0 2.1 3h85.2a2.66 2.66 0 0 0 2.1-3v-104a2.6 2.6 0 0 0-2.8-3 2.65 2.65 0 0 1 2.1 3v104a2.65 2.65 0 0 1-2.1 3M252.3 178.2h.1M252.4 178.2l5.1 .1-3.4-.1M252.5 178.2v16.6a2.68 2.68 0 0 0 2.1 3M252.6 177.4h1.4M252.6 177.4v.7h1.5M254 177.2l.1 1M254 177.2h-1.4v.2M254 177.2h-1.5v1"/>
<path d="M254.1 178.2h3.4v.3M255.1 173h2.1v3h-2.1M255.2 177.4v.7h1.4M255.2 173.1l-.1-.1v3M255.2 175.9h2M255.2 173.1v2.8M255.2 175.9l-.1 .1M255.2 173.1h2M256.6 177.2v1M256.6 177.2h-1.4v.2h1.4M256.6 177.2h-1.5v1h1.5M256.6 178.2h1"/>
<path d="M257.5 179.3h.2M257.5 179.2v.1M257.7 179.2h-.5h.5M257.7 179.2l2.1 .2h-1.5M257.7 178.2l.2 .3M257.8 177.4l-.1 .7h1.5M257.9 178.2l.2 .3M258.3 179.3v.1M258.3 179.4h13.9M258.7 179.2l1.6 .1M258.7 179.2l3.7 .2zM259.1 177.2l.1 1"/>
<path d="M259.1 177.2h-1.4v.2h1.5M259.1 177.2h-1.4l-.1 1h1.6M259.2 178.2h1M259.3 178.2v.1M259.9 178.3l-.7 .2M259.9 178.3l-.2 .2M259.9 178.2v.1M259.9 178.3h7.6M260.3 177.4v.7h1.4M260.3 178.2v.3M260.5 178.5l.1 .5M260.8 179.3v.1"/>
<path d="M261.2 179.2l1.7 .1M261.2 179.2l3.8 .2zM261.3 178.8l-.5-.3h-3.9l.3 .7M261.7 177.2v1M261.7 177.2h-1.4v.2h1.4M261.7 177.2h-1.5v1h1.5M261.7 178.2h2.3M263.1 178.8h-2.4l-.1 .2M263.4 179.3v.1M263.8 179.2l1.6 .1M263.8 179.2l3.7 .2zM264.5 172.1l2.1-.1 .5 .6 .1 5.6h-3.2v-5.2z"/>
<path d="M264.9 170.6v.7M264.9 170.6h.1M264.9 171.3h1.5M265 170.6v.7h1.4M265 171.3h-.1M266 179.3v.1M266.4 170.6v.7M266.4 179.2l2.2 .2zM266.4 179.2h.3M266.4 178.5l.3 .7M266.8 173.6a1.13 1.13 0 0 0 0 1.9M267.1 178.7l-.3-.2h-3.8l.1 .5h-2.5"/>
<path d="M267.1 178.7l1 .1v.5l-1.4-.1M267.1 178.7h1.5M267.2 173.9a.78 .78 0 0 0-1.1-.1 .78 .78 0 0 0-.2 1.1 .64 .64 0 0 0 .6 .6 .64 .64 0 0 0 .7-.4M267.5 178.3l.3 .4M267.5 178.2v.1M267.7 170.6v7.6M268.1 166.4h.1M268.1 170.6h.1M268.1 170.6h-.5M268.1 166.4v4.2M268.1 179.3h2M268.2 166.4v4.2"/>
<path d="M268.2 170.6h-1.8M268.8 165.4h.2l-.8 1M268.8 165.4l-.7 1M268.9 178.2l-.3 .5M269 178.2l-.4 .6h-.5M269.3 178.2v1.1l2.9 .1M272.4 178.2v.3l.2-.3M273 178.5l14.8 .3h-1.6M273 178.5l13.2 .3M273 178.4l15.8 .4M273 178.5l9.5 .3h-1v8h-10l-.7-.9v-6.5M273 178.4h12l20.7 .5"/>
<path d="M273 178.4h10.9h-.7M273 178.5a.89 .89 0 0 1-.8 .9M273 178.4h2.3M273 178.3l4.9 .1M273 178.3l18.3 .5M273.1 178.3l20.8 .5M273.2 178.2l7.3 .2-7.4-.2M273.3 178.2l-.3 .3M273.7 178.4l16.6 .4h-1.5M273.8 178.4h.1M275.4 178.2l30.3 .7M276 173.7h.4l.2 .2-.1 3.3h-.5l.3-.2v-3.1z"/>
<path d="M276 178.2h1.8M276 178.2h-8.8M276.2 178.6v8.2M276.2 178.4l16.7 .4h-1.6M276.3 178.4h.1M277.8 178.2h-.7l1.7 .1h-.7M277.8 178.2l6.3 .2M278.8 178.4l16.7 .4h-1.6M278.9 178.4h.1M281.5 178.9h2.8l.1 1M281.7 178.4h.7h-1.1l20 .5M285.8 179.5v.3"/>
<path d="M287 179.9l-2.4-.1a1.38 1.38 0 0 0-.9 1.3 1.38 1.38 0 0 0 .9 1.4l1.2-.1 .7-.7M287.3 178.9v.4M287.6 178.9h-.1h.8v.9M287.6 179.5v.3M287.8 179.3l-.2 .2h-1.8M288.3 179.3h-2.3l-.2 .2M288.5 179.5h1.8M288.5 179.5v.3M288.9 178.9v.4M289.4 178.9h-.7l7.9 .1 .2 .2M289.7 178.9v.4M290 178.9v.4"/>
<path d="M290.3 179.5v.6M290.5 179.3l-.2 .2M290.8 179.9l-.2 .2M291.8 178.9v.4h-3.1l-.2 .2M294.8 178.9h-.4v1M301.3 178.9h-3.3l.2 .3 1.3 5.3M301.3 178.8v.1M327.6 166.5h5.9v17.7l-5.7 .3M327.9 166.5l-.1 18M143.8 195.7l.4 .3M143.9 195.6a.65 .65 0 0 1 .9-.5 .65 .65 0 0 1 .2 1.1 .88 .88 0 0 1-.4 .8 .88 .88 0 0 1-1-.1l-.1-.4zM144.4 195.2a1.74 1.74 0 0 1-.9 1.5"/>
<path d="M158.9 193.5a1.83 1.83 0 0 1 2.3-.1 1.83 1.83 0 0 1 .5 2.3 2.51 2.51 0 0 1-3.8 1.7 3.1 3.1 0 0 1 1-3.9zM159.8 196.5l.6 .4M160.4 195.1v.6M160.4 195.7l.8 .4M160.4 195.7l-.6 .6M160.6 194.9l.7 .2-.1 1-.8 .8-.6-.2 .1-1zM160.9 192.7a2.27 2.27 0 0 0-3.5 1.2 2.74 2.74 0 0 0-.1 3.6l.6 .3M161.4 193.6a1.33 1.33 0 0 0-1-1.1 1.33 1.33 0 0 0-1.4 .5 3.9 3.9 0 0 0-1.4 4.5l.5 .5 .9-.1M254.1 194a.85 .85 0 0 1 1.1-.1 .85 .85 0 0 1 .2 1.1 .79 .79 0 0 1-.9 .9 .79 .79 0 0 1-.7-1zM254.2 193.8a1.36 1.36 0 0 1 0 2M281.5 180.4l1.1 4.1h2.8M284.4 184.3h5.1l2.3 .4h-5.2z"/>
<path d="M284.4 182.4v1.9M284.6 180.2a1.03 1.03 0 0 1 .7 .9 1.03 1.03 0 0 1-.7 1M286.4 180.9h-.9v.2v.3h.9M286.5 181.9l.1 .2M286.7 184.7v1.3h2.7M286.8 180l.5-.2 2.3 .1 .3 .1 .4 .6v.3h-2.1v.5h1l-.1 .5-.6 .5-1.2 .1a1.46 1.46 0 0 1-.5-2.5zM287.3 180.2a1.03 1.03 0 0 1 .7 .9 1.03 1.03 0 0 1-.7 1M289.2 181.4v.7h.3M289.4 184.7v1.3M290.3 180.9v1.2M290.6 180.1v2h-1.1v2.2M290.6 180.1h-.3l.2-.2h4.1l.2 1.5h.1v3.3h-.4"/>
<path d="M291.8 184.7h.2M294.6 184.7v1.3h-5.2M294.9 184.5h32.9M315.5 184.5a6 6 0 0 1 1.4 3.5M316.5 189a.92 .92 0 0 1 1.2 .1 .92 .92 0 0 1 .1 1.2 .87 .87 0 0 1-1 .9 .87 .87 0 0 1-.6-1.3zM316.6 188.8a1.08 1.08 0 0 1 1.3-.1 1.08 1.08 0 0 1 .4 1.2 1.08 1.08 0 0 1-.5 1.4 1.08 1.08 0 0 1-1.4-.4 1.97 1.97 0 0 1 .2-2.1zM316.7 188.2a1.47 1.47 0 0 1 1.7-.2 1.47 1.47 0 0 1 .8 1.5 1.89 1.89 0 0 1-2 2.6 2.67 2.67 0 0 1-.5-3.9zM317.3 191.5h.4M317.3 188.5h.4M317.5 192.2l1.1 1h3M317.5 192.2l.3 .5M317.7 187.8a2.28 2.28 0 0 1 2.2 1.2 2.28 2.28 0 0 1-.3 2.5l-1 .7h-.9"/>
<path d="M318.7 187.5a1.93 1.93 0 0 1 2.1-.2 1.93 1.93 0 0 1 1 1.8 2.88 2.88 0 0 1-2.2 3.9l-.8-.3M319.3 184.5l.2 1.2 .7 1.3M319.5 187.3l-2.1 .5M319.5 187.3l1.2 2.3M319.5 187.3h.8l1.3 2.3M319.8 187a2.86 2.86 0 0 1 2.6 4 2.32 2.32 0 0 1-2.6 2M319.9 192.3l-2.1 .4M319.9 192.3h.9M320.7 189.6l-.6 1.4-.2 1.3M320.7 189.6h.9M320.8 192.3l-3 .4M321.5 187.1v.4"/>
<path d="M321.6 184.5l.7 1.2 .5 1.4M321.6 189.6l-.8 2.7M322.4 184.5a6.3 6.3 0 0 1 1.4 4.1v1.6a2.68 2.68 0 0 1-2.2 3M322.4 185.8l-.8 1.4M324.7 184.5v5.7a2.67 2.67 0 0 1-2.2 3h-.8M335.5 180.3a1.05 1.05 0 0 1 1.2 .6 1.05 1.05 0 0 1-.3 1.3 .99 .99 0 0 1-1.3-.4 .99 .99 0 0 1 .3-1.3zM336.3 180.3a1.43 1.43 0 0 0 0 2"/>
</g>
<g fill="#000">
<circle cx="324.7" cy="97.5" r=".18"/>
<circle cx="88.8" cy="108.5" r=".18"/>
<circle cx="88.8" cy="107.1" r=".18"/>
<circle cx="266.4" cy="102.8" r=".18"/>
<circle cx="278.6" cy="102.8" r=".18"/>
<circle cx="298.4" cy="106.5" r=".18"/>
<circle cx="304.5" cy="102" r=".18"/>
<circle cx="88.8" cy="126.2" r=".18"/>
<circle cx="88.8" cy="136" r=".18"/>
<circle cx="88.8" cy="124.2" r=".18"/>
<circle cx="88.8" cy="150" r=".18"/>
<circle cx="88.8" cy="153.3" r=".18"/>
<circle cx="276" cy="157.9" r=".18"/>
<circle cx="244.4" cy="173.3" r=".18"/>
<circle cx="260.4" cy="179.4" r=".18"/>
<circle cx="276" cy="177.2" r=".18"/>
<circle cx="276" cy="178.2" r=".18"/>
<circle cx="276" cy="173.7" r=".18"/>
<circle cx="276" cy="161.4" r=".18"/>
<circle cx="289.4" cy="178.9" r=".18"/>
</g>
<g fill="none" stroke="#000" stroke-width=".71">
<path d="M10.1 10h400.1v277h-400.1zM70.1 6.6v3.4M140.2 6.6v3.4M207.3 5h5.8l-2.9 5zM210.2 0v10M280.2 6.6v3.4M350.2 6.6v3.4M6.7 74.2h3.4M410.2 74.2h3.4M.2 148.5h9.9M5.1 145.6l5 2.9-5 2.9zM410.2 148.5l5-2.9v5.8z"/>
<path d="M410.2 148.5h9.9M6.7 222.7h3.4M410.2 222.7h3.4M70.1 287v3.4M140.2 287v3.4M210.2 287l2.9 5h-5.8zM210.2 287v10M280.2 287v3.4M350.2 287v3.4"/>
</g>
<path d="M270.1 257h140.1v30h-140.1zM303.2 257v16M350.2 257v30M390.2 257v12M270.1 265h33.1M270.1 273h80.1M350.2 277h60M350.2 269h60M350.2 263h60M370.2 277v10M390.2 277v10" fill="none" stroke="#000" stroke-width=".51"/>
<g fill="none" stroke="#000" stroke-width=".3">
<path d="M305.4 84l12.3 12.3M316.3 94.1l1.4 2.2-2.1-1.4zM323.1 94l.7 .7-2.2 1.4zM334.7 83l-13.1 13.1M162.3 115.8l.7 .7-2.1 1.4zM175.2 111.3h-7.7l-6.6 6.6M340.5 109.8l2.1 1.4-.7 .7zM340.5 109.8l10.2 10.2M158.9 136.2l21.8 21.8M161.2 121.4l6.7 6.7h7.3M161.2 121.4l2.1 1.4-.7 .7zM317.7 121.2l30.1 30.1"/>
<path d="M105.5 155.2l-21.3 21.2M160.7 197.3l2.1 1.4-.7 .7zM160.7 197.3l6.8 6.8h2.3M161.7 190.2l.7 .7-2.1 1.4zM174.8 183.5h-5.7l-8.8 8.8M315.6 193.6l2.1-1.4-1.4 2.1zM317.7 192.2l-11.9 11.9M321.4 191.9l2.2 1.4-.7 .7zM321.4 191.9l11.5 11.5M33 247.6h206.4v31.9h-206.4zM33 252.9h206.4M33 258.2h206.4"/>
<path d="M47.9 247.6v31.9M62.5 247.6v31.9M117.5 247.6v31.9M214 247.6v31.9M33 263.5h206.4M33 268.8h206.4M33 274.2h206.4"/>
<circle cx="302.8" cy="81.3" r="3.7"/>
<circle cx="337.4" cy="80.4" r="3.8"/>
<circle cx="179" cy="111.3" r="3.8"/>
<circle cx="179" cy="128.1" r="3.7"/>
<circle cx="353.4" cy="122.7" r="3.8"/>
<circle cx="350.4" cy="153.9" r="3.7"/>
<circle cx="81.6" cy="179.1" r="3.7"/>
<circle cx="183.3" cy="160.6" r="3.8"/>
<circle cx="178.6" cy="183.5" r="3.8"/>
<circle cx="173.6" cy="204.1" r="3.7"/>
<circle cx="303.2" cy="206.7" r="3.7"/>
<circle cx="335.6" cy="206" r="3.7"/>
</g>
<path d="M138.7 36.9h136.1" fill="none" stroke="#000" stroke-width=".46"/>
<g fill="#000" stroke="#000" stroke-width=".3">
<path d="M316.3 94.1l1.4 2.2-2.1-1.4zM323.1 94l.7 .7-2.2 1.4zM162.3 115.8l.7 .7-2.1 1.4zM340.5 109.8l2.1 1.4-.7 .7zM159.1 134.8l.2 .5zM159 134.6l.3 .7zM158.8 134.4l.5 .9zM158.6 134.2l.7 1.1zM158.4 134.1l.9 1.2zM158.1 134.1h.3l.9 1.2zM157.8 134.1h.3l1.2 1.2zM157.6 134.2l.2-.1 1.5 1.2z"/>
<path d="M157.3 134.3l.3-.1 1.7 1.1zM157.1 134.5l.2-.2 2 1zM157.1 134.5l2.2 .8-2.4-.6zM156.9 134.7l2.4 .6-2.5-.4zM156.8 134.9l2.5 .4-2.5-.1zM156.8 135.2l2.5 .1-2.5 .2zM156.8 135.5l2.5-.2-2.5 .4zM156.8 135.7l2.5-.4-2.4 .7zM156.9 136l2.4-.7-2.2 .9zM157.1 136.2l2.2-.9-2 1.1zM157.3 136.4l2-1.1-1.7 1.2zM157.6 136.5l1.7-1.2-1.5 1.3z"/>
<path d="M157.8 136.6l1.5-1.3-1.2 1.3zM159.3 135.3l-.9 1.2-.3 .1zM159.3 135.3l-.9 1.2zM159.3 135.3l-.7 1.1zM159.3 135.3l-.5 1zM159.3 135.3l-.3 .8zM159.3 135.3l-.2 .6zM159.3 135.3l-.1 .3zM161.2 121.4l2.1 1.4-.7 .7zM318 119.8l.1 .5zM317.8 119.5l.3 .8zM317.7 119.3l.4 1z"/>
<path d="M317.4 119.2l.7 1.1zM317.2 119.1l.9 1.2zM316.9 119l.3 .1 .9 1.2zM316.6 119h.3l1.2 1.3zM316.3 119.1l.3-.1 1.5 1.3zM316.1 119.3l.2-.2 1.8 1.2zM315.9 119.4l.2-.1 2 1zM315.9 119.4l2.2 .9-2.3-.7zM315.8 119.6l2.3 .7-2.5-.4zM315.6 119.9l2.5 .4-2.5-.2zM315.6 120.1l2.5 .2-2.5 .1zM315.6 120.4l2.5-.1-2.5 .4z"/>
<path d="M315.6 120.7l2.5-.4-2.3 .6zM315.8 120.9l2.3-.6-2.2 .9zM315.9 121.2l2.2-.9-2 1zM316.1 121.3l2-1-1.8 1.1zM316.3 121.4l1.8-1.1-1.5 1.2zM316.6 121.5l1.5-1.2-1.2 1.2zM318.1 120.3l-.9 1.2h-.3zM318.1 120.3l-.9 1.2zM318.1 120.3l-.7 1.1zM318.1 120.3l-.4 .9zM318.1 120.3l-.3 .8zM318.1 120.3l-.1 .5z"/>
<path d="M318.1 120.3v.2zM107.5 153.8l.1 .5zM107.3 153.6l.3 .7zM107.2 153.4l.4 .9zM106.9 153.2l.7 1.1zM106.7 153.1l.9 1.2zM106.4 153.1h.3l.9 1.2zM106.2 153.1h.2l1.2 1.2zM105.9 153.2l.3-.1 1.4 1.2zM105.7 153.3l.2-.1 1.7 1.1zM105.4 153.5l.3-.2 1.9 1zM105.4 153.5l2.2 .8-2.3-.6z"/>
<path d="M105.3 153.7l2.3 .6-2.4-.4zM105.2 153.9l2.4 .4-2.5-.1zM105.1 154.2l2.5 .1-2.5 .2zM105.1 154.5l2.5-.2-2.4 .4zM105.2 154.7l2.4-.4-2.3 .7zM105.3 155l2.3-.7-2.2 .9zM105.4 155.2l2.2-.9-1.9 1.1zM105.7 155.4l1.9-1.1-1.7 1.2zM105.9 155.5l1.7-1.2-1.4 1.3zM106.2 155.6l1.4-1.3-1.2 1.3zM107.6 154.3l-1.2 1.3zM107.6 154.3l-.7 1.1-.2 .1z"/>
<path d="M107.6 154.3l-.7 1.1zM107.6 154.3l-.4 1zM107.6 154.3l-.3 .8zM107.6 154.3l-.1 .6zM107.6 154.3v.3zM161.7 190.2l.7 .7-2.1 1.4zM160.7 197.3l2.1 1.4-.7 .7zM315.6 193.6l2.1-1.4-1.4 2.1zM321.4 191.9l2.2 1.4-.7 .7z"/>
</g>
<text font-size="7.9" x="138.7" y="35.8">Detalle conjunto variador‐chapa de cierre</text>
<text font-size="6.3" x="167.3" y="219.8">NOTA: Se ensamblará en el conjunto lo último.</text>
<g font-size="4.7">
<text x="304.6" y="260.9">PLANO ENS COLUMNA</text>
<text x="304.6" y="266.3">DIRECCIÓN INDUSTRIAL</text>
<text x="304.6" y="271.7">MAQSIM V30</text>
</g>
<g font-size="4.2">
<text x="34" y="9.6">6</text>
<text x="104" y="9.6">5</text>
<text x="174" y="9.6">4</text>
<text x="244" y="9.6">3</text>
<text x="314" y="9.6">2</text>
<text x="384" y="9.6">1</text>
<text x="6.8" y="38.7">D</text>
<text x="410.6" y="38.7">D</text>
<text x="7" y="112.9">C</text>
<text x="410.8" y="112.9">C</text>
<text x="7" y="187.1">B</text>
<text x="410.8" y="187.1">B</text>
<text x="7" y="261.3">A</text>
<text x="410.8" y="261.3">A</text>
<text x="34" y="290.4">6</text>
<text x="104" y="290.4">5</text>
<text x="174" y="290.4">4</text>
<text x="244" y="290.4">3</text>
<text x="314" y="290.4">2</text>
<text x="384" y="290.4">1</text>
</g>
<g font-size="3.9">
<text x="301.7" y="82.6">3</text>
<text x="336.3" y="81.6">2</text>
<text x="178" y="112.5">2</text>
<text x="352.4" y="124">1</text>
<text x="178" y="129.3">4</text>
<text x="349.4" y="155.1">5</text>
<text x="182.3" y="161.9">1</text>
<text x="80.6" y="180.3">5</text>
<text x="177.6" y="184.8">2</text>
<text x="172.6" y="205.3">4</text>
<text x="302.2" y="208">3</text>
<text x="334.6" y="207.3">2</text>
<text x="36.3" y="251.5">ITEM</text>
<text x="52" y="251.5">QTY</text>
<text x="78" y="251.5">PART NUMBER</text>
<text x="155" y="251.5">DESCRIPTION</text>
<text x="218.6" y="251.6">MASS (kg)</text>
<text x="39.4" y="256.8">1</text>
<text x="54.2" y="256.8">1</text>
<text x="63.4" y="256.8">CD‐IND‐30‐TAPV‐03</text>
<text x="118.4" y="256.9">Tapa soporte variador. Chapa espesor 2 mm</text>
<text x="214.9" y="256.8">0,86</text>
<text x="39.4" y="262.1">2</text>
<text x="54.2" y="262.1">4</text>
<text x="63.4" y="262.1">DIN 125 ‐ A 6,4</text>
<text x="118.4" y="262.2">Washer</text>
<text x="214.9" y="262.1">0</text>
<text x="39.4" y="267.4">3</text>
<text x="54.2" y="267.4">2</text>
<text x="63.4" y="267.4">DIN 985 ‐ M6</text>
<text x="118.4" y="267.4">Hex Nut</text>
<text x="214.9" y="267.4">0</text>
<text x="39.4" y="272.7">4</text>
<text x="54.2" y="272.8">2</text>
<text x="63.4" y="272.8">ISO 7380 ‐ M6 x 16</text>
<text x="118.4" y="272.8">Hexagon Socket Button Head Screw ‐ Product grade A</text>
<text x="214.9" y="272.8">0,01</text>
<text x="39.4" y="278">5</text>
<text x="54.2" y="278">1</text>
<text x="63.4" y="278.1">MA 8400 VHCE</text>
<text x="118.4" y="278.2">ID Ref: 18 . Variador Lenze</text>
<text x="214.9" y="278">1,7</text>
</g>
<text font-size="3.1" x="352.5" y="275.2">CD‐INDJOY‐30‐01‐ENS01</text>
<g font-size="2.4">
<text x="271.2" y="259.7">SCALE:</text>
<text x="350.6" y="260.9">DRAWN: Adrian Parro</text>
<text x="391.2" y="260.6">26/01/2015</text>
<text x="350.6" y="267">CHECKED: Antonio García</text>
<text x="350.7" y="271.4">DWG NO:</text>
<text x="351.6" y="279.3">REV</text>
<text x="372" y="279.4">SIZE</text>
<text x="391" y="279.6">SHEET</text>
<text x="377.9" y="283.8">A3</text>
<text x="398.3" y="283.8">8 /9</text>
</g>
</svg>
